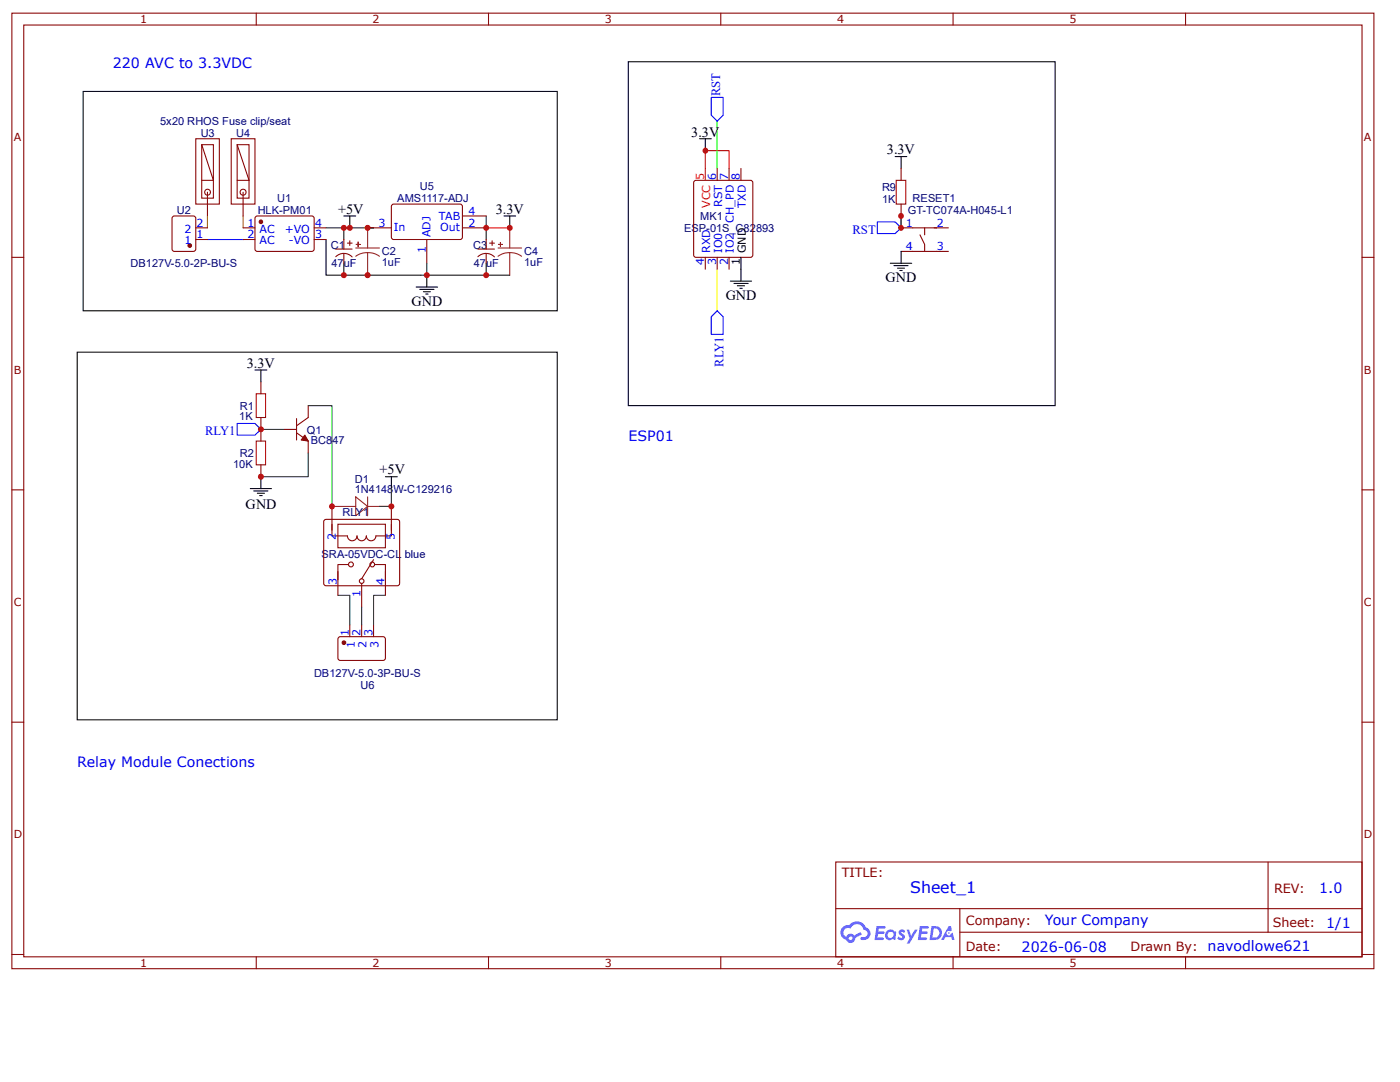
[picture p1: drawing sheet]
<svg xmlns="http://www.w3.org/2000/svg" width="279mm" height="216mm" viewBox="0 0 279 216" stroke-linecap="round" stroke-linejoin="round" font-family="sans-serif">
<g fill="none" stroke="#800" stroke-width=".21">
<path d="M2.4 2.6h271.8v190.7h-271.8zM4.7 5h267.1v185.9h-267.1zM51.1 2.6v2.4M97.5 2.6v2.4M143.8 2.6v2.4M190.2 2.6v2.4M236.6 2.6v2.4M2.4 51.4h2.3M271.8 51.4h2.4M2.4 97.7h2.3M271.8 97.7h2.4M2.4 144.1h2.3"/>
<path d="M271.8 144.1h2.4M166.8 172h105v18.9h-105zM253.1 172v14M2.4 190.5h2.3M51.1 190.9v2.4M97.5 190.9v2.4M143.8 190.9v2.4M166.8 181.3h104.9M190.2 190.9v2.4M191.6 186h80.1M191.6 181.3v9.5M236.6 190.9v2.4"/>
<path d="M271.8 190.5h2.4"/>
</g>
<g fill="#58f">
<path d="M179.4 185.7a.75 .75 0 0 1 1.2 .1l-.2 .4a.37 .37 0 0 0-.6-.2l.1 .1a.9 .9 0 0 1 .6 1.2 .88 .88 0 0 1-1.4-.1l.3-.3 .5 .3 .1-.1v-.2a.88 .88 0 0 1-.6-1.2z"/>
<path d="M180.9 185.5h.5l.4 1.2 .8-1.2h.5l-1.6 2.8h-.6l.6-1z"/>
<path d="M174.9 184.8l1.8 .1v.3l-.2 .1h-1.1l-.1 .5 1.2 .1v.4l-.2 .1h-1l-.2 .7h1l.3 .2-.1 .2-1.8 .1z"/>
<path d="M183.6 184.8l1.7 .1 .1 .1-.3 .3h-1l-.1 .5h1l.2 .3-.3 .3h-1l-.1 .7h1l.2 .2v.2l-1.8 .1z"/>
<path d="M189.3 184.8h.5l.2 .8-.4 .2a.45 .45 0 0 0-.7 .2 .45 .45 0 0 0 .3 .6 .45 .45 0 0 0 .6-.3l.3-.2 .4 1.4h-.5l-.2-.5h-1.1l-.3 .5h-.6z"/>
<path d="M189.2 186.1h.3v.2h-.3z"/>
<path d="M185.9 184.8l-.4 2.8h.9a1.41 1.41 0 0 0 1.6-1.4 1.41 1.41 0 0 0-1.6-1.4zM186.4 185.3a.96 .96 0 0 1 1 1 .96 .96 0 0 1-1.3 .8z"/>
<path d="M177 185.7a1.03 1.03 0 0 0-.2 1.5 1.03 1.03 0 0 0 1.4 .2l.4 .2 .1-.1 .2-1.5-.4-.2a.96 .96 0 0 0-1.5-.1zM177.1 186.5a.61 .61 0 0 1 1.2 0 .61 .61 0 0 1-1.2 0z"/>
<path d="M168.1 185a1.5 1.5 0 0 0 .8 2.5 .94 .94 0 0 0 1 .7 .94 .94 0 0 0 .8-1l1.3-.7-.3-.5-1.2 .6a.94 .94 0 0 0-1.6 .3 .94 .94 0 0 1-.5-1.3 .94 .94 0 0 1 1.4-.3 1.37 1.37 0 0 1 1.4-.9 1.37 1.37 0 0 1 1.2 1.1 .76 .76 0 0 1 .7 1 .76 .76 0 0 1-1.1 .5l-.3 .1v.3a1.32 1.32 0 0 0 1.9-.6 1.32 1.32 0 0 0-.8-1.8 2.06 2.06 0 0 0-3.4-.4l-.7 .1zM169.4 187.2a.37 .37 0 0 1 .7 0 .37 .37 0 0 1-.7 0z"/>
</g>
<path d="M99.4 49.5h4.7M101.7 50.4l1.5 .3 .9 .4M101.7 50.4l-1 .1-1.3 .6M101.7 45.5v4M101.7 50.4v4.5" fill="none" stroke="#8d2323" stroke-width=".21"/>
<path d="M99.4 48.8h.9z" fill="#8d2323"/>
<path d="M99.4 48.8h.9z" fill="none" stroke="#8d2323" stroke-width=".21"/>
<path d="M99.9 48.3v.9z" fill="#8d2323"/>
<path d="M71 49.5h4.7M73.4 50.4l1.5 .3 .8 .4M73.4 50.4l-1.5 .3-.9 .4M73.4 45.5v4M73.4 50.4v4.5M99.9 48.3v.9z" fill="none" stroke="#8d2323" stroke-width=".21"/>
<path d="M95.4 51.2a2.34 2.34 0 0 1 3.3 .1M95.4 49.7h3.3M97 47.8v1.9M97 50.6v1.9M97.7 48.5h1M98.2 48v1" fill="none" stroke="#800" stroke-width=".21"/>
<path d="M97 45.5v2.3M97 52.5v2.4" fill="none" stroke="#000" stroke-width=".21"/>
<path d="M71 48.8h.9z" fill="#8d2323"/>
<path d="M71 48.8h.9z" fill="none" stroke="#8d2323" stroke-width=".21"/>
<path d="M71.5 48.3v.9z" fill="#8d2323"/>
<path d="M71.5 48.3v.9z" fill="none" stroke="#8d2323" stroke-width=".21"/>
<g fill="none" stroke="#800" stroke-width=".21">
<path d="M39.1 27.7h4.7v13h-4.7zM40.3 28.9h2.3v10.6h-2.3zM40.3 28.9l2.3 7.1h-2.3M41.4 38.4v4.7M46.1 27.7h4.8v13h-4.8zM47.3 28.9h2.4v10.6h-2.4zM47.3 28.9l2.4 7.1h-2.4M48.5 38.4v4.7M34.4 43.3l.4-.2h3.8l.4 .2 .1 6.4-.3 .4-4 .1-.4-.3zM67 49.7h3.3M67 51.2a2.29 2.29 0 0 1 3.3 .1M68.6 47.8v1.9"/>
<path d="M68.6 50.6v1.9M69.3 48.5h1M69.8 48v1M73.4 45.5h4.7M78.2 41l.4-.3 13.5 .1 .2 .4-.1 6.4-.4 .2-13.5-.1-.2-.4zM85.2 47.8v4.7M92.3 45.5h4.7M92.3 43.1h4.7"/>
<circle cx="41.4" cy="38.4" r=".59"/>
<circle cx="48.5" cy="38.4" r=".6"/>
</g>
<path d="M65.1 47.8v7.1h18.9M68.6 45.5v2.3M68.6 52.5v2.4M68.6 43.1h2.4M69.8 43.1v2.4M83.1 57.3h4.2M83.8 57.7h2.8M84.5 58.2h1.4M85 58.7h.4M100.6 43.1h2.3M101.7 43.1v2.4M101.7 54.9h-16.5v2.4" fill="none" stroke="#000" stroke-width=".21"/>
<path d="M65.1 45.5h9.4M85.2 52.5v2.4h-1.2M97 43.1v2.4" fill="none" stroke="#080" stroke-width=".21"/>
<path d="M97 45.5h4.7" fill="none" stroke="#f00" stroke-width=".21"/>
<path d="M41.4 43.1v2.4M48.5 43.1v2.4" fill="none" stroke="#960" stroke-width=".21"/>
<path d="M41.4 47.8h7.1" fill="none" stroke="#00f" stroke-width=".21"/>
<circle cx="37.9" cy="49" r=".36" fill="#800"/>
<g fill="none" stroke="#800" stroke-width=".21">
<path d="M39.1 47.8h2.3M39.1 45.5h2.3M50.9 43.3l.5-.2 11.1 .1 .2 .4-.1 6.3-.4 .3-11.1-.1-.2-.4z"/>
<circle cx="37.9" cy="49" r=".36"/>
</g>
<circle cx="52.1" cy="44.3" r=".35" fill="#800"/>
<g fill="none" stroke="#800" stroke-width=".21">
<path d="M138.7 36h11.1l.4 .2v14.7l-.2 .4-11.1 .1-.4-.3-.1-14.7zM143.1 33.6v2.4M145.5 33.6v2.4M147.9 33.6v2.4M179.8 33.6v2.4M48.5 45.5h2.4M48.5 47.8h2.4M62.7 45.5h2.4M62.7 47.8h2.4M140.8 51.4v2.3M143.1 51.4v2.3M145.5 51.4v2.3"/>
<path d="M179.8 45.5h9.5M179.8 50.2h9.5M179.8 40.7v2.4M183.6 46.9l.9 1.9v1.4M184.5 45.5v1.4M56.8 85.7h2.4M59.2 86.4l2.3 1.6v2.4M59.2 83.5v4.3M61.5 80.9v2.4l-2.3 1.7"/>
<circle cx="52.1" cy="44.3" r=".35"/>
</g>
<path d="M145.5 33.6v-3.5h-4.7v5.9" fill="none" stroke="#f00" stroke-width=".21"/>
<path d="M143.1 53.7v8.3" fill="none" stroke="#ff0" stroke-width=".21"/>
<path d="M141.9 19.4h2.4v3.6l-1.2 1.2-1.2-1.2zM175.1 44.3h3.5l1.2 1.2-1.2 1.1h-3.5zM141.9 63.2l1.2-1.2 1.2 1.2v3.5h-2.4zM47.3 84.5h3.6l1.2 1.2-1.2 1.1h-3.6z" fill="none" stroke="#00f" stroke-width=".21"/>
<path d="M143.1 24.2v9.4" fill="none" stroke="#0f0" stroke-width=".21"/>
<g fill="none" stroke="#000" stroke-width=".21">
<path d="M139.6 27.7h2.3M140.8 27.7v2.4M178.6 31.2h2.4M179.8 31.2v2.4M145.8 56.1h4.2M146.5 56.6h2.8M147.2 57h1.4M147.7 57.5h.4M147.9 51.4v4.7M177.7 52.5h4.2M178.4 53h2.8M179.1 53.5h1.4"/>
<path d="M179.6 54h.4M179.8 50.2v2.3M50.9 73.8h2.4M52.1 73.8v2.4M76.9 95.1h2.4M78.1 95.1v2.4"/>
</g>
<path d="M179.8 43.1v2.4M52.1 85.7h4.7M61.5 80.9h4.8v20.1M61.5 90.4v4.7h-9.4M78.1 97.5v3.5h-2.4" fill="none" stroke="#080" stroke-width=".21"/>
<path d="M178.9 36h1.9v4.7h-1.9z" fill="none" stroke="#a00000" stroke-width=".21"/>
<path d="M71 99.1l2.4 1.9-2.4 1.9zM73.4 99.1v3.8M66.3 101h4.7M73.4 101h4.7" fill="none" stroke="#8d2323" stroke-width=".21"/>
<path d="M60.8 86.8l.7 1.2-1.4-.2z" fill="#800"/>
<path d="M52.1 76.2v2.4M52.1 83.3v4.7M52.1 92.8v2.3M60.8 86.8l.7 1.2-1.4-.2zM67.7 127.1h9l.2 .5v4l-.4 .2-8.8-.1-.3-.4v-3.7z" fill="none" stroke="#800" stroke-width=".21"/>
<path d="M51.1 78.6h1.9v4.7h-1.9zM51.1 88h1.9v4.8h-1.9z" fill="none" stroke="#a00000" stroke-width=".21"/>
<path d="M50 97.5h4.2M50.6 98h2.9M51.4 98.4h1.4M51.8 98.9h.5M52.1 95.1v2.4" fill="none" stroke="#000" stroke-width=".21"/>
<path d="M67.4 118.8h2.4v5.9M76.9 118.8h-2.4v5.9M72.2 121.2v3.5" fill="none" stroke="#080" stroke-width=".21"/>
<circle cx="68.6" cy="128.2" r=".37" fill="#800"/>
<g fill="none" stroke="#800" stroke-width=".21">
<path d="M64.7 103.9l.4-.3 14.4 .1 .3 .4-.1 12.6-.4 .2-14.5-.1-.2-.4zM66.3 104.6v2.3h3a.95 .95 0 0 0 1 1 .95 .95 0 0 0 .9-1 .93 .93 0 0 0 1 1 .93 .93 0 0 0 .9-1 .95 .95 0 0 0 1 1 .95 .95 0 0 0 .9-1h3.1v-2.3M66.3 101v4.8M67.4 114v4.8M69.6 112.6h-2.2v3.1M72.2 116.4v4.8M74.5 111.7l-2.3 3.8M74.8 112.6h2.1v3.1M76.9 114v4.8M78.1 101v4.8M69.8 124.7v2.3M72.2 124.7v2.3"/>
<path d="M74.5 124.7v2.3"/>
<circle cx="70" cy="112.6" r=".49"/>
<circle cx="72.2" cy="116" r=".46"/>
<circle cx="74.3" cy="112.6" r=".48"/>
<circle cx="68.6" cy="128.2" r=".37"/>
</g>
<path d="M67.4 104.6h9.5v4.7h-9.5z" fill="none" stroke="#881000" stroke-width=".21"/>
<path d="M16.6 18.2h94.6v43.8h-94.6zM125.4 12.3h85.2v68.6h-85.2zM15.4 70.3h95.8v73.3h-95.8z" fill="none" stroke="#000" stroke-width=".21"/>
<g fill="#c00">
<circle cx="101.7" cy="45.5" r=".59"/>
<circle cx="97" cy="54.9" r=".6"/>
<circle cx="73.4" cy="54.9" r=".6"/>
<circle cx="68.6" cy="54.9" r=".6"/>
<circle cx="68.6" cy="45.5" r=".59"/>
<circle cx="73.4" cy="45.5" r=".59"/>
<circle cx="69.8" cy="45.5" r=".59"/>
<circle cx="97" cy="45.5" r=".59"/>
<circle cx="85.2" cy="54.9" r=".59"/>
<circle cx="140.8" cy="30.1" r=".59"/>
<circle cx="179.8" cy="43.1" r=".58"/>
<circle cx="179.8" cy="45.5" r=".58"/>
<circle cx="66.3" cy="101" r=".59"/>
<circle cx="78.1" cy="101" r=".59"/>
<circle cx="52.1" cy="95.1" r=".6"/>
<circle cx="52.1" cy="85.7" r=".58"/>
</g>
<text font-size="3.2" fill="#00f" x="181.7" y="178.1">Sheet_1</text>
<g font-size="2.8" fill="#00f">
<text x="22.5" y="13.5">220 AVC to 3.3VDC</text>
<text x="125.4" y="88.1">ESP01</text>
<text x="15.4" y="153.1">Relay Module Conections</text>
<text x="263.3" y="178.2">1.0</text>
<text x="208.5" y="184.7">Your Company</text>
<text x="264.7" y="185.2">1/1</text>
<text x="203.9" y="189.9">2026-06-08</text>
</g>
<g font-size="2.8">
<text x="138" y="27.3">3.3V</text>
<text x="177" y="30.8">3.3V</text>
<text x="67.5" y="42.6">+5V</text>
<text x="98.9" y="42.6">3.3V</text>
<text x="144.8" y="59.9">GND</text>
<text x="176.7" y="56.3">GND</text>
<text x="82.1" y="61.1">GND</text>
<text x="49.2" y="73.4">3.3V</text>
<text x="75.7" y="94.7">+5V</text>
<text x="49" y="101.5">GND</text>
</g>
<g font-size="2.5" fill="#00f">
<text x="143.7" y="19.2" transform="rotate(-90 143.7 19.2)">RST</text>
<text x="170.1" y="46.7">RST</text>
<text x="144.4" y="73.2" transform="rotate(-90 144.4 73.2)">RLY1</text>
<text x="40.9" y="86.9">RLY1</text>
</g>
<g font-size="2.5" fill="#800">
<text x="168" y="175.1">TITLE:</text>
<text x="254.3" y="178.2">REV:</text>
<text x="192.7" y="184.6">Company:</text>
<text x="254" y="185">Sheet:</text>
<text x="192.7" y="189.8">Date:</text>
<text x="225.6" y="189.8">Drawn By: navodlowe621</text>
</g>
<g font-size="2.2" fill="#800">
<text x="28" y="4.7">1</text>
<text x="74.3" y="4.7">2</text>
<text x="120.7" y="4.7">3</text>
<text x="167" y="4.7">4</text>
<text x="213.4" y="4.7">5</text>
<text x="2.8" y="28.2">A</text>
<text x="272.2" y="28.2">A</text>
<text x="2.8" y="74.6">B</text>
<text x="272.2" y="74.6">B</text>
<text x="2.8" y="120.9">C</text>
<text x="272.2" y="120.9">C</text>
<text x="2.8" y="167.3">D</text>
<text x="272.2" y="167.3">D</text>
<text x="28" y="193">1</text>
<text x="74.3" y="193">2</text>
<text x="120.7" y="193">3</text>
<text x="167" y="193">4</text>
<text x="213.4" y="193">5</text>
</g>
<g font-size="2.2" fill="#000080">
<text x="32" y="24.9">5x20 RHOS Fuse clip/seat</text>
<text x="40" y="27.3">U3</text>
<text x="47.1" y="27.3">U4</text>
<text x="55.3" y="40.4">U1</text>
<text x="79.3" y="40.3">AMS1117-ADJ</text>
<text x="83.8" y="37.9">U5</text>
<text x="176" y="40.4">1K</text>
<text x="176" y="38.1">R9</text>
<text x="182.1" y="40.2">RESET1</text>
<text x="35.3" y="42.7">U2</text>
<text x="51.4" y="42.7">HLK-PM01</text>
<text x="136.5" y="46.3">ESP-01S_C82893</text>
<text x="139.7" y="43.9">MK1</text>
<text x="181.2" y="42.7">GT-TC074A-H045-L1</text>
<text x="26" y="53.3">DB127V-5.0-2P-BU-S</text>
<text x="66" y="49.8">C1</text>
<text x="66.1" y="53.3">47uF</text>
<text x="76.2" y="53.1">1uF</text>
<text x="76.2" y="51">C2</text>
<text x="94.4" y="49.8">C3</text>
<text x="94.5" y="53.3">47uF</text>
<text x="104.6" y="53.1">1uF</text>
<text x="104.6" y="51">C4</text>
<text x="47.8" y="83.9">1K</text>
<text x="47.8" y="81.8">R1</text>
<text x="61.3" y="86.5">Q1</text>
<text x="62" y="88.6">BC847</text>
<text x="46.5" y="93.3">10K</text>
<text x="47.8" y="91.3">R2</text>
<text x="70.8" y="98.5">1N4148W-C129216</text>
<text x="70.8" y="96.4">D1</text>
<text x="68.3" y="103">RLY1</text>
<text x="64.2" y="111.3">SRA-05VDC-CL blue</text>
<text x="62.7" y="135">DB127V-5.0-3P-BU-S</text>
<text x="71.9" y="137.4">U6</text>
</g>
<g font-size="2.2" fill="#f00">
<text x="140.5" y="35.9" transform="rotate(-90 140.5 35.9)">5</text>
<text x="141.7" y="41.5" transform="rotate(-90 141.7 41.5)">VCC</text>
</g>
<g font-size="2.2" fill="#00f">
<text x="142.9" y="35.9" transform="rotate(-90 142.9 35.9)">6</text>
<text x="145.3" y="35.9" transform="rotate(-90 145.3 35.9)">7</text>
<text x="147.7" y="35.9" transform="rotate(-90 147.7 35.9)">8</text>
<text x="144.1" y="41.3" transform="rotate(-90 144.1 41.3)">RST</text>
<text x="148.8" y="41.4" transform="rotate(-90 148.8 41.4)">TXD</text>
<text x="36.8" y="46.4">2</text>
<text x="39.2" y="47.6">1</text>
<text x="39.2" y="45.3">2</text>
<text x="49.4" y="45.3">1</text>
<text x="49.4" y="47.6">2</text>
<text x="51.8" y="46.4">AC</text>
<text x="56.8" y="46.4">+VO</text>
<text x="62.9" y="47.6">3</text>
<text x="62.9" y="45.3">4</text>
<text x="75.5" y="45.3">3</text>
<text x="78.6" y="46.2">In</text>
<text x="85.9" y="47.4" transform="rotate(-90 85.9 47.4)">ADJ</text>
<text x="87.6" y="43.8">TAB</text>
<text x="87.8" y="46.2">Out</text>
<text x="93.5" y="45.3">2</text>
<text x="93.5" y="42.9">4</text>
<text x="146.5" y="44.5" transform="rotate(-90 146.5 44.5)">CH_PD</text>
<text x="180.8" y="45.3">1</text>
<text x="186.9" y="45.3">2</text>
<text x="36.8" y="48.8">1</text>
<text x="51.8" y="48.8">AC</text>
<text x="57.7" y="48.8">-VO</text>
<text x="85" y="50.4" transform="rotate(-90 85 50.4)">1</text>
<text x="140.5" y="52.9" transform="rotate(-90 140.5 52.9)">4</text>
<text x="141.7" y="50.5" transform="rotate(-90 141.7 50.5)">RXD</text>
<text x="142.9" y="52.9" transform="rotate(-90 142.9 52.9)">3</text>
<text x="144.1" y="50.5" transform="rotate(-90 144.1 50.5)">IO0</text>
<text x="145.3" y="52.9" transform="rotate(-90 145.3 52.9)">2</text>
<text x="146.5" y="50.5" transform="rotate(-90 146.5 50.5)">IO2</text>
<text x="180.8" y="50">4</text>
<text x="186.9" y="50">3</text>
<text x="67" y="107.7" transform="rotate(-90 67 107.7)">2</text>
<text x="78.8" y="107.7" transform="rotate(-90 78.8 107.7)">5</text>
<text x="67.2" y="116.7" transform="rotate(-90 67.2 116.7)">3</text>
<text x="72" y="119" transform="rotate(-90 72 119)">1</text>
<text x="76.7" y="116.7" transform="rotate(-90 76.7 116.7)">4</text>
<text x="69.6" y="127" transform="rotate(-90 69.6 127)">1</text>
<text x="70.8" y="129.4" transform="rotate(-90 70.8 129.4)">1</text>
<text x="72" y="127" transform="rotate(-90 72 127)">2</text>
<text x="73.2" y="129.4" transform="rotate(-90 73.2 129.4)">2</text>
<text x="74.3" y="127" transform="rotate(-90 74.3 127)">3</text>
<text x="75.5" y="129.4" transform="rotate(-90 75.5 129.4)">3</text>
</g>
<g font-size="2.2">
<text x="147.7" y="52.9" transform="rotate(-90 147.7 52.9)">1</text>
<text x="148.8" y="50.5" transform="rotate(-90 148.8 50.5)">GND</text>
</g>
</svg>
